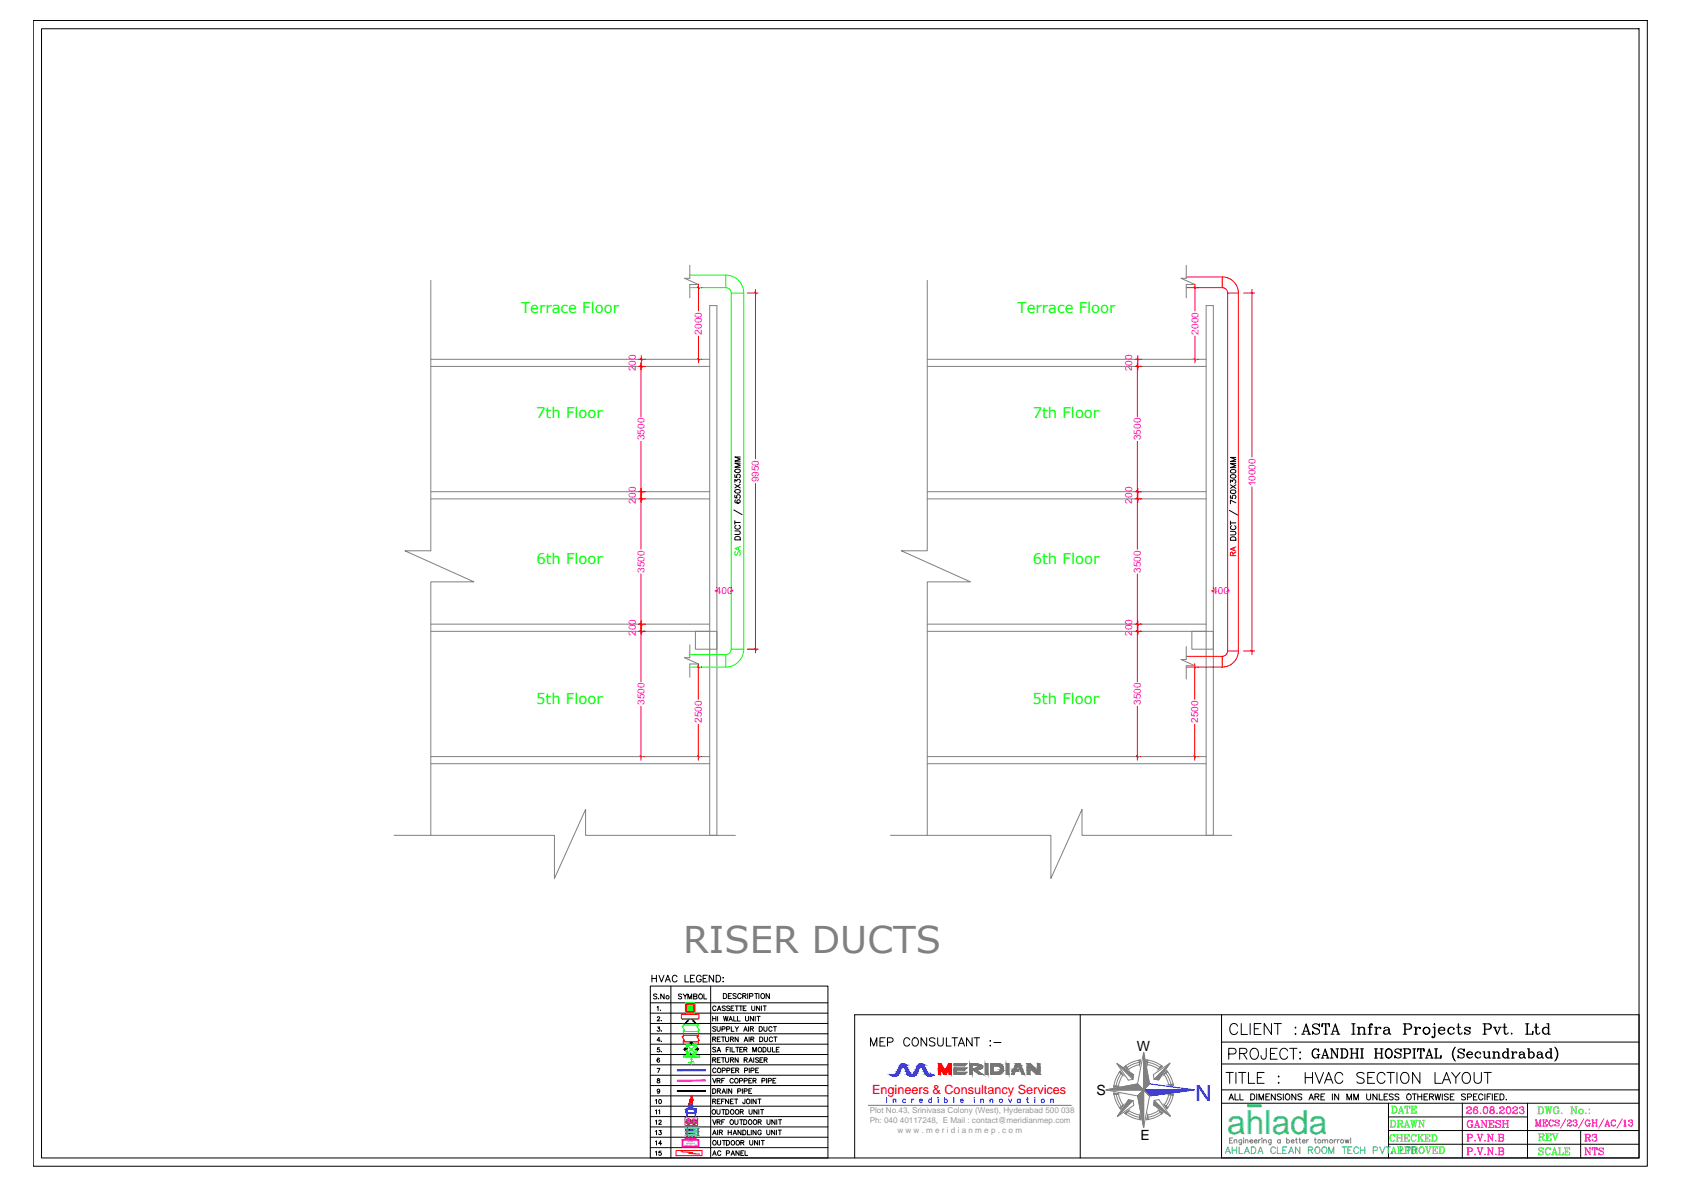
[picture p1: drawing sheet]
<svg xmlns="http://www.w3.org/2000/svg" width="841mm" height="594mm" viewBox="0 0 841 594" stroke-linecap="round" stroke-linejoin="round" font-family="sans-serif">
<!-- layer: MEP_HVAC_RA_DUCT -->
<g fill="none" stroke="#808080" stroke-width=".5">
<path d="M345 133v6h-2l6 3h-4v7M593 133v6h-2l7 3h-5v7M216 140v136h-13l34 15h-21v127M355 153h4v265h-4zM464 140v136h-13l35 15h-22v127M603 153h4v265h-4zM216 180h139M464 180h139M216 183h139M464 183h139M216 250h139M216 246h139"/>
<path d="M464 250h139M464 246h139M216 316h139M216 312h139M348 316h11v9h-11zM464 316h139M464 312h139M596 316h11v9h-11zM345 323v6h-2l6 3h-4v7M593 324v6h-2l7 3h-5v7M216 379h139M464 379h139"/>
<path d="M216 382h139M464 382h139M197 418h80v22l16-35v13h75M446 418h80v22l15-35v13h75"/>
</g>
<!-- layer: MEP_HVAC_SUPPLY_AIR_DUCT -->
<g fill="none" stroke="#0f0" stroke-width=".5">
<path d="M345 138h18M363 138v6M363 138a9 9 0 0 1 9 9M345 144h18M363 144l2 1 1 2M366 147v178h6v-178M366 147h6M345 334h18M345 328h18M363 328v6M366 325l-1 2-2 1M372 325a9 9 0 0 1-9 9"/>
<path d="M342 512v2h-1l2 2h-1v1M342 516h7M342 513h7M349 512v2l1 2h-1v1"/>
</g>
<!-- layer: MEP_HVAC_RA_DUCT -->
<g fill="none" stroke="#f00" stroke-width=".5">
<path d="M593 139h18v5h-18M612 139a8 8 0 0 1 8 8M349 142v14M351 144h.1M374 147h5M378 145v85M598 142v14M612 144l1 1 1 2M614 147v179M614 147h6M620 147v179M622 147h6"/>
<path d="M626 145v84M320 180h3M321 178v7M349 168v14M351 180h.1M568 180h3M569 178v7M598 168v14M599 180h1M320 183h3M321 182v26M568 183h3"/>
<path d="M569 182v26M321 221v54M569 221v54M320 250h3M320 246h3M321 244v7M378 242v85M568 250h3M568 246h3M569 244v7M626 244v84M321 287v54"/>
<path d="M358 296h1M359 294h.1M366 294h.1M366 296h1M569 287v54M606 296h1M607 294h.1M614 296h1M614 294h.1M320 316h3M320 312h3M321 311v7"/>
<path d="M568 316h3M568 312h3M569 311v7M349 332v18M351 334h.1M374 325h5M593 329h18v5h-18M598 332v18M614 326v1l-2 1M614 326h6M620 326a8 8 0 0 1-8 8M622 326h6"/>
<path d="M321 354v26M569 354v26M322 379h.1M349 363v17M351 379h.1M570 379h1M598 363v17M599 379h1M342 518v1h-1l2 2h-1v1M342 518h7M349 518v1l1 2h-1v1M342 521h7"/>
</g>
<!-- layer: 0 -->
<g fill="none" stroke="#f00" stroke-width=".5">
<path d="M349 144h1M378 146v1M597 144h1M626 146l1 1M320 179l1 1M349 179l1 1M569 179l1 1M597 179l1 1M320 183l1 1M569 183l1 1M320 249l1 1M320 246l1 1"/>
<path d="M569 249v1M569 246l1 1M569 249l1 1M359 295l-1 1M366 295l-1 1M607 295v1M615 295l-1 1M320 316h1M320 312l1 1M569 316h.1M569 312v1M569 316h1"/>
<path d="M569 312l1 1M349 333l1 1M378 324v1M597 333l1 1M626 325l1 1M320 378l1 1M349 378l1 1M569 378v1M597 378l1 1"/>
</g>
<!-- layer: MEP_HVAC_TEXT -->
<path d="M368 276v2l2-2v1v1M369 274v1M370 274l-2 1 2 1" fill="none" stroke="#0f0" stroke-width=".5"/>
<g fill="none" stroke="#000" stroke-width=".5">
<path d="M368 238v1h1a1 1 0 0 1 0-1 1 1 0 0 1 1 0 1 1 0 0 1 0 1M370 232h-2l2 1-2 1h2M370 229h-2l2 1-2 1h2M618 232h-2l2 1-2 1h2M618 229h-2l2 1-2 1h2M367 255l4 3M368 248v1h1a1 1 0 0 1 0-1 1 1 0 0 1 1 0 1 1 0 0 1 0 1M368 241v-1l1 1a.9 .9 0 0 1 1-1 1 1 0 0 1 0 2M368 242l2 2M368 250a1.2 1.2 0 0 0 1 2 1.2 1.2 0 0 0 1-2 .9 .9 0 0 0-1 1 .9 .9 0 0 0 0 1M370 242l-2 2M615 255l4 3"/>
<path d="M616 248v1h1a1 1 0 0 1 0-1 1 1 0 0 1 1 0 1 1 0 0 1 0 2M616 242v-2l1 1a.9 .9 0 0 1 1-1 1 1 0 0 1 0 2M616 243l2 1M618 252l-2-2v2M618 243l-2 1M368 266h2v1l-2 1M368 261h2M368 261v1M368 269a1.5 1.5 0 0 1 2 0v1h-2zM368 263a1 1 0 0 0 0 1 1 1 0 0 0 1 1 1 1 0 0 0 1-1 1 1 0 0 0 0-1M616 266h2v1v1h-2M616 262h2"/>
<path d="M616 261v2M616 269h2v1h-2zM616 263a1 1 0 0 0 0 1 1 1 0 0 0 1 1 1 1 0 0 0 1-1 1 1 0 0 0 0-1"/>
<circle cx="369" cy="236" r="1.2"/>
<circle cx="617" cy="238" r="1.2"/>
<circle cx="617" cy="236" r="1.2"/>
<circle cx="369" cy="246" r="1.2"/>
<circle cx="617" cy="246" r="1.2"/>
</g>
<path d="M617 278v-1l-1-1v2h2M617 274v1M618 274l-2 1 2 1M618 276l-1 1" fill="none" stroke="#f00" stroke-width=".5"/>
<!-- layer: hatch -->
<path d="M820 508v72" fill="none" stroke="#000" stroke-width=".5"/>
<!-- layer: 0 -->
<g fill="none" stroke="#000" stroke-width=".5">
<path d="M17 10h807v574h-807zM21 14h799v566h-799zM540 508v72M611 508v72h209M820 508h-392v72M611 522h209M611 533h209M611 545h209M611 552h209M695 559h69M695 552v28M732 552v28"/>
<path d="M764 552v28M695 573h125M695 566h125M791 566v14"/>
</g>
<g fill="none" stroke="#808080" stroke-width=".5">
<path d="M615 571h1M617 570h-2v2M617 571h2v1M617 570v2M621 570v3h-1M621 571a.8 .8 0 0 0-1 0 .8 .8 0 0 0 0 1 .8 .8 0 0 0 1 0M622 570h.1M622 570v2M623 571h1v1M623 570v2M625 571h2a.8 .8 0 0 0-1 0 .8 .8 0 0 0-1 1 1 1 0 0 0 2 0M627 571h2a.9 .9 0 0 0-1 0 .9 .9 0 0 0 0 1 .9 .9 0 0 0 1 0"/>
<path d="M630 570v2M631 570l-1 1M631 570h.1M631 570v2M632 571h1l1 1M632 570v2M636 570v3h-1M636 571a.8 .8 0 0 0-1 0 .8 .8 0 0 0 0 1 .8 .8 0 0 0 1 0M641 571a1 1 0 0 0-2 0 .8 .8 0 0 0 0 1 1 1 0 0 0 2 0M641 570v2M644 571a.8 .8 0 0 1 1 0 .8 .8 0 0 1 0 1 .8 .8 0 0 1-1 0M644 570v2"/>
<path d="M646 571h1a.9 .9 0 0 0-1 0 .9 .9 0 0 0 0 1 .9 .9 0 0 0 1 0M648 570h1M649 570v2M650 570h1M650 570v2h1M652 571h1a.9 .9 0 0 0-1 0 .9 .9 0 0 0 0 1 .9 .9 0 0 0 1 0M654 570v2M655 570l-1 1M658 570h.1M658 570v2h1M662 571h1v1M662 570v2"/>
<path d="M663 571h1v1M668 570v2M669 570l-1 1M669 570v2M670 570l-1 1M673 570v2l1-2v2l1-2M676 570v1"/>
<circle cx="660" cy="571" r=".8"/>
<circle cx="666" cy="571" r=".8"/>
<circle cx="671" cy="571" r=".8"/>
</g>
<!-- layer: TITLE -->
<g fill="none" stroke="#808080" stroke-width=".5">
<path d="M559 532l8 6v2l-2 1zM561 537l-3 6M563 534l3-2 5-1-1 2-5 2zM570 532l-6 2M572 527v18v-18M574 532l6 2M577 538l8-6-5 8h-3zM580 535l-6-2v-2l4 1 4 2-2 1M583 537l3 6M584 536l2 3 1 4h-2l-3-5zM553 545h19l-3 4 3-4zM557 544l1-5 2-3 2 2-2 6h-3"/>
<path d="M557 547h3l2 6-1 2-2-3zM558 548l3 6M564 557l6 2M565 550l2 1v2l-8 6zM565 556l-2 1 3 2 5 1-1-2M565 556l5 2M569 543l3 2-3-2M569 543l-16 2 16 4 3 15 3-16M575 542l-3-15-3 16M575 542l-3 3v19v-19l3 3-3-3zM577 551l3-1 6 9-9-6zM580 556l-6 2v2l4-1 4-2-2-1"/>
<path d="M580 557l-6 2M582 553l2 2M585 548l-2 5M586 548l-3 6M587 548h-2M587 547l-1 4-2 4"/>
</g>
<g fill="#808080" stroke="#808080" stroke-width=".5">
<path d="M572 527l3 15-3 3z"/>
<path d="M572 545v19l-3-15z"/>
<path d="M580 556l2 1-1 1z"/>
<path d="M577 551l9 8-9-6z"/>
<path d="M582 553l2 1v1z"/>
<path d="M574 558l1 2h-1z"/>
<path d="M570 558l1 2h-1z"/>
<path d="M560 554l2-1-1 2z"/>
<path d="M563 557l2-1-2 2z"/>
<path d="M565 550l2 1-8 8z"/>
<path d="M553 545l16-2 3 2z"/>
<path d="M557 547h3l-3 1z"/>
<path d="M557 543l3 1h-3z"/>
<path d="M585 532l-5 8h-3z"/>
<path d="M581 533l1 1-2 1z"/>
<path d="M584 536l-2 2z"/>
<path d="M574 531v2z"/>
<path d="M559 532l8 6v2z"/>
<path d="M570 531h1l-1 2z"/>
<path d="M560 536l2 2-2-1z"/>
<path d="M563 534v-1l2 2z"/>
<path d="M585 543l2-1v1z"/>
<path d="M585 548h2z"/>
</g>
<path d="M575 542l23 3-23 3" fill="none" stroke="#00f" stroke-width=".5"/>
<path d="M572 545h26l-23 3z" fill="#00f" stroke="#00f" stroke-width=".5"/>
<!-- layer: AHU-N Ducting -->
<g fill="none" stroke="#00f" stroke-width=".5">
<path d="M444 549v3M447 551l1-1v2M447 550v2M453 551a.8 .8 0 0 0-1-1 1 1 0 0 0 0 2 .8 .8 0 0 0 1-1M456 550v2M457 550l-1 1M460 551h1a.7 .7 0 0 0 0-1 .7 .7 0 0 0-1 1l1 1v-1M466 551a.8 .8 0 0 0-1-1 1 1 0 0 0 0 2 .8 .8 0 0 0 1-1M466 549v3M469 549h.1M469 550v2M473 551a.8 .8 0 0 1 1-1 1 1 0 0 1 0 2 .8 .8 0 0 1-1-1"/>
<path d="M473 549v3M477 549v3M481 551h1a.8 .8 0 0 0-1-1 .8 .8 0 0 0-1 1 .8 .8 0 0 0 1 1l1-1M487 549h.1M487 550v2M491 551l1-1v2M491 550v2M495 551l2-1v2M495 550v2M505 550v2l1-2M510 551a.8 .8 0 0 0-1-1 1 1 0 0 0 0 2 .8 .8 0 0 0 1-1M510 550v2"/>
<path d="M514 550h.1M514 549v3h1M518 549h.1M518 550v2M526 551l1-1v2M526 550v2"/>
<circle cx="501" cy="551" r=".9"/>
<circle cx="522" cy="551" r=".8"/>
</g>
<g fill="none" stroke="#767676" stroke-width=".5">
<path d="M477 535h7l-1 1h-5v1h6l-1 1h-6zM477 532h7l-1 1h-6zM485 532h1v6h-1zM487 532a4 4 0 0 1 4 2l-2 1 3 3h-2l-3-2v-1l2-1h1l-3-1v-1M493 532h1v6h-1zM497 533h2a1.6 1.6 0 0 1 2 2 1.6 1.6 0 0 1-2 2h-2zM499 532h-3v6h3M499 532a2.7 2.7 0 0 1 3 3 2.7 2.7 0 0 1-3 3M503 532h2v6h-2zM507 535h3l-1 1h-3zM507 536l-1 2h1l1-2M507 535l1-3h2l3 6h-2l-2-5-1 2"/>
<path d="M519 532v4l-3-4h-2v6h1v-4l3 4M434 553h102"/>
</g>
<g fill="#767676" stroke="#767676" stroke-width=".5">
<path d="M487 532h1z"/>
<path d="M503 532l2 6v-6zM503 532l2 6h-2z"/>
<path d="M496 532h4zM496 532h4z"/>
<path d="M496 532l4 1zM496 532l4 1z"/>
<path d="M496 533h5zM496 533h5z"/>
<path d="M496 533h5zM496 533h5z"/>
<path d="M496 533h6zM496 533h6zM496 533h6zM496 533h6z"/>
<path d="M499 533h3zM499 533h3z"/>
<path d="M499 533l3 1zM499 533l3 1z"/>
<path d="M500 534h2zM500 534h2z"/>
<path d="M500 534h2zM500 534h2z"/>
<path d="M500 534h2zM500 534h2z"/>
<path d="M500 534h2zM500 534h2z"/>
<path d="M500 534h2zM500 534h2z"/>
<path d="M500 534h2zM500 534h2z"/>
<path d="M501 534l1 1zM501 534l1 1z"/>
<path d="M501 535h1zM501 535h1z"/>
<path d="M501 535h1zM501 535h1z"/>
<path d="M501 535h1zM501 535h1z"/>
<path d="M501 535h1zM501 535h1z"/>
<path d="M501 535h1zM501 535l1 1z"/>
<path d="M501 536h1zM501 536h1z"/>
<path d="M500 536h2zM500 536h2z"/>
<path d="M500 536h2zM500 536h2z"/>
<path d="M500 536h2zM500 536h2z"/>
<path d="M500 536h2zM500 536h2z"/>
<path d="M500 536h2zM500 537h2z"/>
<path d="M500 537h2zM499 537h3z"/>
<path d="M499 537h3zM499 537h3z"/>
<path d="M496 533l1 4v-4zM496 533l1 4h-1z"/>
<path d="M496 537h6zM496 537h6z"/>
<path d="M496 537h6zM496 537h5z"/>
<path d="M496 537h5zM496 537h5z"/>
<path d="M496 537h5zM496 537l4 1z"/>
<path d="M496 538h4zM496 538h4z"/>
<path d="M496 538h4zM496 538h3z"/>
<path d="M493 532l1 6v-6zM493 532l1 6h-1z"/>
<path d="M487 532h2zM487 532h2z"/>
<path d="M487 532l2 1zM487 532l2 1z"/>
<path d="M487 533h3zM487 533h3z"/>
<path d="M487 533h4zM487 533h4z"/>
<path d="M487 533h4zM487 533h4z"/>
<path d="M487 533h4zM487 533h4z"/>
<path d="M487 533h4zM487 533h4z"/>
<path d="M488 533h3zM488 533h3z"/>
<path d="M488 533h3zM488 533h3z"/>
<path d="M488 533h3zM488 533h3z"/>
<path d="M489 533h2zM489 533h2z"/>
<path d="M489 533l2 1zM489 533l2 1z"/>
<path d="M489 534h2zM489 534h2z"/>
<path d="M489 534h3zM489 534h3z"/>
<path d="M490 534h2zM490 534h2z"/>
<path d="M490 534h2zM490 534h2z"/>
<path d="M490 534h2zM490 534h2z"/>
<path d="M490 534h2zM490 534h2z"/>
<path d="M490 534h2zM490 534h2z"/>
<path d="M490 534h2zM489 534h2z"/>
<path d="M489 534h2zM489 534h2z"/>
<path d="M489 534h2zM489 534h2z"/>
<path d="M489 534h2zM489 535h2z"/>
<path d="M489 535h2zM488 535h3z"/>
<path d="M488 535h3zM488 535h3z"/>
<path d="M488 535h3zM488 535h3z"/>
<path d="M488 535h3zM487 535h4z"/>
<path d="M487 535h4zM487 535h4z"/>
<path d="M487 535h4zM487 535h4z"/>
<path d="M487 535h4zM487 535h3z"/>
<path d="M487 535h3zM487 535h2z"/>
<path d="M487 535h2zM487 535h2z"/>
<path d="M487 535l2 1zM487 535l2 1z"/>
<path d="M487 536l5 2-3-2zM487 536l5 2h-2z"/>
<path d="M485 532l1 6v-6zM485 532l1 6h-1z"/>
<path d="M477 532l6 1 1-1zM477 532l6 1h-6z"/>
<path d="M477 535l6 1 1-1zM477 535l6 1h-6z"/>
<path d="M477 536l1 1v-1zM477 536l1 1h-1z"/>
<path d="M477 537l6 1 1-1zM477 537l6 1h-6z"/>
<path d="M519 532l1 2v-2zM519 532l1 2h-1z"/>
<path d="M514 532l4 2-2-2zM514 532l4 2h-4z"/>
<path d="M519 534l1 2v-2zM519 534l1 2h-1z"/>
<path d="M515 534l4 2-1-2zM515 534l4 2h-2z"/>
<path d="M514 534l1 2v-2zM514 534l1 2h-1z"/>
<path d="M517 536l3 2v-2zM517 536l3 2h-2z"/>
<path d="M514 536l1 2v-2zM514 536l1 2h-1z"/>
<path d="M507 536v2l1-2zM507 536v2h-1z"/>
<path d="M507 535l2 1 1-1zM507 535l2 1h-3z"/>
<path d="M508 532l3 1-1-1zM508 532l3 1h-3z"/>
<path d="M509 533l3 2-1-2zM509 533l3 2h-2z"/>
<path d="M508 533v2l1-2zM508 533v2h-1z"/>
<path d="M510 535l3 3-1-3zM510 535l3 3h-2z"/>
</g>
<path d="M452 533l2 4M453 533l2 4M455 537l2 1M456 538h-1M461 533l1 3M462 533l2 4M463 537a2.5 2.5 0 0 0 4 1M464 537l2 1h-2M465 537l2 1" fill="none" stroke="#007fff" stroke-width=".5"/>
<path d="M453 533l-3 3a2.9 2.9 0 0 1-1 2 2.9 2.9 0 0 1-3 0 2.2 2.2 0 0 0 3-1M453 533l-1-1-1 1-2 4M454 537a2.5 2.5 0 0 0 4 1M456 538h1M462 533l-3 3a2.9 2.9 0 0 1-1 2 2.9 2.9 0 0 1-3 0 2.2 2.2 0 0 0 2-1M462 533l-1-1-1 1-3 4" fill="none" stroke="#003fff" stroke-width=".5"/>
<g fill="#007fff" stroke="#007fff" stroke-width=".5">
<path d="M466 538h1z"/>
<path d="M465 539h1z"/>
<path d="M465 538h1zM465 538h1z"/>
<path d="M466 538h1zM466 538h1z"/>
<path d="M465 538h1zM464 538h2z"/>
<path d="M464 538h3zM464 538h3z"/>
<path d="M464 538h3zM464 538h2z"/>
<path d="M464 538h2zM464 538h2z"/>
<path d="M464 538h2zM464 538l2 1z"/>
<path d="M464 539h2zM464 539h2z"/>
<path d="M461 533h1zM461 533h1z"/>
<path d="M461 533h1zM461 533h1z"/>
<path d="M461 533h1zM461 533h1z"/>
<path d="M461 533l2 1-1-1zM461 533l2 1h-2z"/>
<path d="M461 534l2 1v-1zM461 534l2 1h-1z"/>
<path d="M462 535l2 1-1-1zM462 535l2 1h-2z"/>
<path d="M462 536l2 1v-1zM462 536l2 1h-1z"/>
<path d="M463 537h1zM463 537h1z"/>
<path d="M463 537h1zM463 537h1z"/>
<path d="M463 537l1 1zM463 537l1 1z"/>
<path d="M463 538h1zM463 538h1z"/>
<path d="M463 538h2zM463 538h2z"/>
<path d="M463 538h2zM463 538h2z"/>
<path d="M463 538h2zM463 538h2z"/>
<path d="M463 538h2zM463 538h2z"/>
<path d="M464 538h1zM464 538h1zM464 538h1z"/>
<path d="M452 533h1zM452 533h1z"/>
<path d="M452 533h1zM452 533h1z"/>
<path d="M452 533h1zM452 533h1z"/>
<path d="M452 533l2 1-1-1zM452 533l2 1h-2z"/>
<path d="M452 534l2 1v-1zM452 534l2 1h-1z"/>
<path d="M453 535l2 1-1-1zM453 535l2 1h-1z"/>
<path d="M454 536l1 1v-1zM454 536l1 1z"/>
<path d="M454 537h1zM454 537h1z"/>
<path d="M454 537h1zM454 537h1z"/>
<path d="M454 537l2 1zM454 537l2 1z"/>
<path d="M454 538h2zM454 538h2z"/>
<path d="M454 538h2zM454 538h2z"/>
<path d="M454 538h2zM454 538h2z"/>
<path d="M455 538h1zM455 538h1z"/>
<path d="M455 538h1zM455 538h1z"/>
<path d="M455 538h1zM455 538h1zM455 538h1z"/>
</g>
<g fill="#003fff" stroke="#003fff" stroke-width=".5">
<path d="M458 536h1z"/>
<path d="M456 538h2z"/>
<path d="M456 539h1z"/>
<path d="M457 538h1z"/>
<path d="M451 532h1z"/>
<path d="M447 538h2z"/>
<path d="M447 539h1z"/>
<path d="M460 532h1zM460 532h1z"/>
<path d="M460 532h1zM460 532h1z"/>
<path d="M460 532h1zM460 532h1z"/>
<path d="M460 532l2 1zM460 533h2z"/>
<path d="M460 533h2zM460 533h2z"/>
<path d="M460 533h2zM460 533h1z"/>
<path d="M460 533h1zM460 533h1z"/>
<path d="M460 533h1zM460 533h1z"/>
<path d="M459 533h2zM459 533h2z"/>
<path d="M459 533h2zM459 533h2z"/>
<path d="M459 533l1 1 1-1zM459 533l1 1h-1z"/>
<path d="M459 534l1 1v-1zM459 534l1 1h-1z"/>
<path d="M459 535v1l1-1zM459 535v1h-1z"/>
<path d="M458 536h1zM458 536h1h-1z"/>
<path d="M458 536h1zM458 536h1z"/>
<path d="M458 536h1zM458 536h1zM458 536h1z"/>
<path d="M458 536h1zM458 536h1zM458 536h1zM458 536h1z"/>
<path d="M458 536h1zM458 536h1z"/>
<path d="M458 536l1 1v-1zM458 536l1 1h-2z"/>
<path d="M457 537h2zM457 537h2z"/>
<path d="M457 537h2zM457 537h2z"/>
<path d="M457 537h2zM457 537h2z"/>
<path d="M457 537h2zM457 537h2z"/>
<path d="M457 537h2zM457 537h1z"/>
<path d="M457 537h1zM457 537l1 1z"/>
<path d="M457 538h1zM457 538h1z"/>
<path d="M457 538h1zM457 538h1z"/>
<path d="M457 538h1zM457 538h1z"/>
<path d="M457 538h1zM456 538h2z"/>
<path d="M456 538h2zM456 538h2z"/>
<path d="M456 538h2zM456 538h2z"/>
<path d="M456 538h2zM456 538h2zM456 538h2z"/>
<path d="M456 538h2zM455 538h3z"/>
<path d="M455 538h3zM455 538h3zM455 538h3zM455 538h3z"/>
<path d="M455 538h3zM455 538h3z"/>
<path d="M455 538h3zM455 538h3z"/>
<path d="M455 538h3zM455 538h3z"/>
<path d="M455 538h3zM455 538h2z"/>
<path d="M455 538h2zM455 538h2z"/>
<path d="M455 538h2zM455 538l2 1z"/>
<path d="M456 539h1zM456 539h1z"/>
<path d="M456 539h1zM456 539h1z"/>
<path d="M456 539h1zM456 539h1z"/>
<path d="M456 538h1zM456 538h1z"/>
<path d="M456 538h1zM455 538h2z"/>
<path d="M455 538h3zM455 538h3z"/>
<path d="M455 538h3zM455 538h2z"/>
<path d="M455 538h2zM455 538h2z"/>
<path d="M455 538h2zM455 538l2 1z"/>
<path d="M456 539h1zM456 539h1z"/>
<path d="M451 532h1zM451 532h1z"/>
<path d="M451 532l2 1zM451 533h2z"/>
<path d="M451 533h2zM451 533h2z"/>
<path d="M451 533h2zM451 533h2z"/>
<path d="M451 533h2zM451 533h1z"/>
<path d="M451 533h1zM451 533h1z"/>
<path d="M451 533h1zM451 533h1z"/>
<path d="M450 533h2zM450 533h2z"/>
<path d="M450 533l1 1 1-1zM450 533l1 1h-1z"/>
<path d="M450 534l1 1v-1zM450 534l1 1h-1z"/>
<path d="M450 535v1l1-1zM450 535v1h-1z"/>
<path d="M449 536h1zM449 536h1h-1z"/>
<path d="M449 536h1zM449 536h1z"/>
<path d="M449 536h1zM449 536h1zM449 536h1zM449 536h1z"/>
<path d="M449 536h1zM449 536h1zM449 536h1zM449 536h1z"/>
<path d="M449 536h1zM449 536h1z"/>
<path d="M449 536l1 1v-1zM449 536l1 1h-1z"/>
<path d="M449 537h1zM449 537h1z"/>
<path d="M449 537h1zM448 537h2z"/>
<path d="M448 537h2zM448 537h2z"/>
<path d="M448 537h2zM448 537h2z"/>
<path d="M448 537h2zM448 537h2z"/>
<path d="M448 537h2zM448 537l1 1z"/>
<path d="M448 538h1zM448 538h1z"/>
<path d="M448 538h1zM448 538h1z"/>
<path d="M448 538h1zM448 538h1z"/>
<path d="M448 538h1zM447 538h2z"/>
<path d="M447 538h2zM447 538h2z"/>
<path d="M447 538h2zM447 538h2z"/>
<path d="M447 538h2zM447 538h2zM447 538h2z"/>
<path d="M447 538h2zM447 538h2z"/>
<path d="M447 538h2zM447 538h2zM447 538h2zM447 538h2z"/>
<path d="M447 538h2zM447 538h2z"/>
<path d="M447 538h2zM446 538h3z"/>
<path d="M446 538h3zM446 538h3z"/>
<path d="M446 538h3zM446 538h2z"/>
<path d="M446 538h2zM446 538h2z"/>
<path d="M446 538h2zM446 538l2 1z"/>
<path d="M447 539h1zM447 539h1z"/>
<path d="M447 539h1zM447 539h1z"/>
<path d="M447 539h1zM447 539h1z"/>
</g>
<path d="M470 532h1l2 4 2-4h1v6h-1v-3l-2 3h-1l-1-3v3h-1" fill="none" stroke="#f00" stroke-width=".5"/>
<g fill="#f00" stroke="#f00" stroke-width=".5">
<path d="M475 532l1 3v-3zM475 532l1 3h-3z"/>
<path d="M470 532l2 3-1-3zM470 532l2 3h-2z"/>
<path d="M473 535l1 1 1-1zM473 535l1 1h-1z"/>
<path d="M471 535l2 1-1-1zM471 535l2 1h-2z"/>
<path d="M470 535l1 1v-1zM470 535l1 1h-1z"/>
<path d="M475 535l1 3v-3zM475 535l1 3h-1z"/>
<path d="M471 536l2 2 1-2zM471 536l2 2h-1z"/>
<path d="M470 536l1 2v-2zM470 536l1 2h-1z"/>
</g>
<!-- layer: axes -->
<g fill="none" stroke="#000" stroke-width=".5">
<path d="M325 494h89v86h-89zM336 494v86M356 494v86M325 502h89M325 507h89M325 512h89M325 517h89M325 523h89M325 528h89M325 533h89M325 538h89M325 543h89"/>
<path d="M325 548h89M325 554h89M325 559h89M325 564h89M325 569h89M325 574h89"/>
</g>
<!-- layer: HTL-AC UNIT -->
<path d="M343 503v3l4 1M343 506h1M344 503v3M344 503h3v3h-3zM344 506h3v1M344 506v1M347 503v3M347 506h1M348 503v3l-1 1" fill="none" stroke="#808080" stroke-width=".5"/>
<path d="M343 507h.1M343 502v5M343 507h5M344 504h3M344 505h3M344 503h3M344 503v3M345 503v3M346 503v3M347 503v3M348 502v5M348 507h.1" fill="none" stroke="#0f0" stroke-width=".5"/>
<path d="M343 503v3l1 1 3-1v-3M344 503v3h3v-3" fill="none" stroke="#f00" stroke-width=".5"/>
<!-- layer: M HVAC HIGH WALL UNIT -->
<path d="M341 508h9v1l-1 1h-7h-1z" fill="none" stroke="#f00" stroke-width=".5"/>
<path d="M342 510h7" fill="none" stroke="#808080" stroke-width=".5"/>
<path d="M344 511l-1 1zM347 511l1 1z" fill="#000" stroke="#000" stroke-width=".5"/>
<path d="M345 510l-1 1M346 510l1 1" fill="none" stroke="#000" stroke-width=".5"/>
<!-- layer: ELE-LIGHTING WIRRING -->
<path d="M329 535h1l-1 2M330 530a.9 .9 0 0 0-1 1 .9 .9 0 0 0 1 0 .7 .7 0 0 0 0-1 .7 .7 0 0 0-1 1M329 540l1 1-1 1a.7 .7 0 0 1 0-1 .7 .7 0 0 1 1 0v-1zM330 546a.7 .7 0 0 1-1 0 .7 .7 0 0 1 0-1 .7 .7 0 0 1 1 0v2h-1" fill="none" stroke="#000" stroke-width=".5"/>
<!-- layer: 1Y-JOINT -->
<g fill="none" stroke="#f00" stroke-width=".5">
<path d="M345 553h.1M345 552v1M345 550h2M345 550v1M345 550h.1M345 551l1 1M345 552h.1M345 552h1M345 551v1M346 551l-1 2M346 552l-1 1M346 549h.1"/>
<path d="M346 551v2v-2M346 549l-1 1M346 549v4M346 549l1 1M347 550v1h-2"/>
</g>
<!-- layer: MEP_HVAC_COPPER_PIPE -->
<path d="M339 535h14zM339 536l14-1z" fill="#00f" stroke="#00f" stroke-width=".5"/>
<!-- layer: MEP_HVAC_VRF_COPPER_PIPE -->
<path d="M339 541h14zM339 541h14z" fill="#f0f" stroke="#f0f" stroke-width=".5"/>
<!-- layer: MEP_HVAC_DRAIN_PIPE -->
<path d="M339 546h14zM339 546h14z" fill="#000" stroke="#000" stroke-width=".5"/>
<!-- layer: HTL-AC UNIT -->
<g fill="none" stroke="#00f" stroke-width=".5">
<path d="M343 555h.1M343 555h5v2h-5zM343 555l1 4zM344 555h.1M344 555h3M344 554v1M345 554v1M345 555h-1M345 555h.1M346 554v1M346 555h.1M346 555h1"/>
<path d="M347 554v1M347 555h.1M348 555v4z"/>
</g>
<path d="M344 555h3zM344 555h3z" fill="#00f" stroke="#00f" stroke-width=".5"/>
<!-- layer: 0-1 AC VRV ODU -->
<g fill="none" stroke="#808080" stroke-width=".5">
<path d="M344 561h.1M344 562h.1M344 561v1M344 560v3M345 561h.1M345 562h.1M345 561h1h-1M345 561h-1M345 560v1M345 561l1 1-1-1M347 561h.1M347 561v1"/>
<path d="M347 562h.1M347 560v3M347 562h1M347 561h1M348 561h.1M348 561h-1M348 562h.1M348 561v1M348 560l-1 1M348 560v1"/>
<circle cx="344" cy="561" r="1"/>
<circle cx="344" cy="561" r=".9"/>
<circle cx="344" cy="561" r=".5"/>
<circle cx="344" cy="561" r=".7"/>
<circle cx="344" cy="561" r=".3"/>
<circle cx="347" cy="561" r="1"/>
<circle cx="347" cy="561" r=".9"/>
<circle cx="347" cy="561" r=".7"/>
<circle cx="347" cy="561" r=".5"/>
<circle cx="347" cy="561" r=".3"/>
</g>
<g fill="none" stroke="#dd006e" stroke-width=".5">
<path d="M344 561h.1M344 561v1M344 562h.1M344 561h1M344 562h1M345 561h.1M345 562h.1M345 561h-1M345 560l1 1M346 562h.1M346 561h.1M346 562h-1"/>
<path d="M346 561a1.1 1.1 0 0 1-1 2 1.1 1.1 0 0 1-2-1 1.1 1.1 0 0 0 1 1 1.1 1.1 0 0 0 2-1M346 561l-1 1M346 562a1.1 1.1 0 0 0 1 1 1.1 1.1 0 0 0 1-1M346 561l1 1M347 562h.1M347 561h.1M347 561h-1M347 562h1M348 562h.1M348 561h.1M348 561h-1M348 562h-1"/>
<path d="M348 560v1M348 561a1.2 1.2 0 0 1-1 2 1.2 1.2 0 0 1-1-1M348 561h1M348 561v1M349 561h.1"/>
<circle cx="344" cy="561" r="1.2"/>
<circle cx="347" cy="561" r="1.2"/>
<circle cx="347" cy="561" r="1.1"/>
</g>
<!-- layer: VRV ODU -->
<path d="M343 559h6v4h-6z" fill="none" stroke="#ff7f00" stroke-width=".5"/>
<!-- layer: AC-AHU -->
<g fill="none" stroke="#00f" stroke-width=".5">
<path d="M343 565h6v3h-6zM343 566h.1M343 565h.1M343 567h.1M343 565v3h6v-3M344 565h.1M344 568h.1M344 564h.1M344 564v4v-3M344 564v1M344 564l-1 1M344 564v4"/>
<path d="M344 565v3zM345 567h1M345 565v3M345 567h.1M345 567v1M346 567h.1M346 565h1l-1 2M346 565l1 2h-2M346 565v2M346 565h.1M346 567v1M346 564l-1 1v3"/>
<path d="M346 564h.1M347 567h.1M347 565h.1M347 567v1M347 568h-2M347 565v3M347 567h-2M349 568h.1M349 565h.1M349 565v3M349 564l-1 1M349 565h-6"/>
</g>
<g fill="none" stroke="#808080" stroke-width=".5">
<path d="M343 566v1M343 565h.1M343 566h.1M343 567h.1M343 568h.1M343 565v1M343 567v1M343 565h1M344 568h-1M344 565h.1M344 568h.1M344 566h.1"/>
<path d="M344 567h.1M344 567v1M344 566v1M344 565h1M344 568h1M345 565h.1M345 568h-1M345 568h.1M345 568h1M346 565h-1M346 565h.1M346 568h.1"/>
<path d="M347 565h-1M347 565h.1M347 568h.1M347 565v2zM347 566h.1M347 567h.1M347 566v1M347 565v1M348 565h.1M348 568h.1M349 565h.1M349 568h.1"/>
<path d="M349 567v1M349 567h.1M349 566v1M349 565v1M349 566h.1"/>
</g>
<g fill="none" stroke="#000" stroke-width=".5">
<path d="M344 565h1M345 568h-1M345 567h.1M345 566v1M345 566h.1M345 565h-1M345 565h.1M345 565v1M345 567v1M345 568h.1M347 565v3zM349 565h.1"/>
<path d="M349 566h.1M349 568h.1"/>
</g>
<!-- layer: pedestal -->
<g fill="none" stroke="#0ff" stroke-width=".5">
<path d="M343 564l6 1zM343 566h.1M343 566l6 1zM343 568h6zM343 565h.1M343 568h.1M343 567h.1M343 564h.1M343 564v1M343 566v1M344 565h.1M344 568h.1"/>
<path d="M344 568h-1M344 566h.1M344 564h.1M344 567h.1M344 564v1M344 568h1M345 564h.1M345 565h.1M345 567h.1M345 568h.1M345 566h.1M345 566v1"/>
<path d="M346 568h-1M346 565h.1M346 566h.1M346 567h.1M346 568h.1M346 566v1M346 564h.1M347 565h.1M347 566h.1M347 567h.1M347 568h.1M347 564h.1"/>
<path d="M347 566v1M347 565h1M347 567h1M347 564v1M348 565h.1M348 565v3M348 567h.1M348 566h.1M348 568h.1M348 564h.1M348 564v1M348 566v1"/>
<path d="M349 566h.1M349 567h.1M349 565h.1M349 568h.1M349 564h.1M349 564v1"/>
</g>
<!-- layer: HTL-AC UNIT -->
<path d="M341 570h9v4h-9zM342 571h7v3h-7zM343 570h2M343 570h.1M345 570h.1M346 570h.1M346 570h2M348 570h-5M348 570h.1" fill="none" stroke="#dd006e" stroke-width=".5"/>
<path d="M344 569v1zM345 569l1 1zM347 569v1z" fill="none" stroke="#b8002e" stroke-width=".5"/>
<!-- layer: MEP_HVAC_SUPPLY_AIR_DUCT -->
<path d="M338 576h13v2h-13zM341 576l9 2" fill="none" stroke="#f00" stroke-width=".5"/>
<!-- layer: Supply Diffusers -->
<path d="M343 523v4M344 523h4v4h-4zM344 523l4 4M348 523l-4 4M348 523h-5M348 523h.1M348 523v5l-5-1" fill="none" stroke="#0f0" stroke-width=".5"/>
<path d="M343 525v1l-1-1zM345 522l1-1v1zM345 528h1v1zM349 525v1z" fill="#000" stroke="#000" stroke-width=".5"/>
<!-- layer: MEP_HVAC_RA_RAISERS -->
<path d="M342 528h8v1h-8zM342 528l8 1M346 530v1h1l-3 1h2v1" fill="none" stroke="#0f0" stroke-width=".5"/>
<path d="M346 529v1z" fill="#0f0" stroke="#0f0" stroke-width=".5"/>
<text font-size="18.5" fill="#808080" x="342" y="477">RISER DUCTS</text>
<text font-size="16.7" fill="#00b8b8" x="614" y="568">ahlada</text>
<g font-size="11.5">
<text x="650" y="521">ASTA Infra Projects Pvt. Ltd</text>
<text x="655" y="532">GANDHI HOSPITAL (Secundrabad)</text>
</g>
<text font-size="11.1" fill="#00f" x="606" y="543" transform="rotate(-180 606 543)">N</text>
<g font-size="9.3">
<text x="614" y="519">CLIENT :</text>
<text x="613" y="531">PROJECT:</text>
<text x="612" y="543">TITLE : HVAC SECTION LAYOUT</text>
</g>
<text font-size="8.4" fill="#f0f" x="767" y="566">MECS/23/GH/AC/13</text>
<text font-size="7.9" x="434" y="525">MEP CONSULTANT :-</text>
<g font-size="7.4" fill="#0f0">
<text x="261" y="157">Terrace Floor</text>
<text x="509" y="157">Terrace Floor</text>
<text x="268" y="209">7th Floor</text>
<text x="517" y="209">7th Floor</text>
<text x="268" y="282">6th Floor</text>
<text x="517" y="282">6th Floor</text>
<text x="268" y="353">5th Floor</text>
<text x="517" y="353">5th Floor</text>
</g>
<text font-size="7.1" x="325" y="493">HVAC LEGEND:</text>
<g font-size="7.1" fill="#8ab800">
<text x="695" y="558">DATE</text>
<text x="768" y="572">REV</text>
<text x="769" y="579">SCALE</text>
</g>
<g font-size="7.1" fill="#f0f">
<text x="733" y="559">26.08.2023</text>
<text x="768" y="559">DWG. No.:</text>
<text x="733" y="566">GANESH</text>
<text x="733" y="579">P.V.N.B</text>
<text x="792" y="579">NTS</text>
</g>
<g font-size="7.1" fill="#00b8b8">
<text x="694" y="573">CHECKED</text>
<text x="695" y="579">APPROVED</text>
</g>
<g font-size="7">
<text x="569" y="526">W</text>
<text x="549" y="548">S</text>
<text x="571" y="570">E</text>
</g>
<text font-size="6.6" x="613" y="552">ALL DIMENSIONS ARE IN MM UNLESS OTHERWISE SPECIFIED.</text>
<text font-size="6.6" fill="#8ab800" x="694" y="565">DRAWN</text>
<g font-size="6.6" fill="#f0f">
<text x="733" y="572">P.V.N.B</text>
<text x="792" y="572">R3</text>
</g>
<text font-size="6.6" fill="#00b8b8" x="612" y="579">AHLADA CLEAN ROOM TECH PVT. LTD</text>
<text font-size="6.3" fill="#f00" x="436" y="547">Engineers &amp; Consultancy Services</text>
<g font-size="5.7">
<text x="326" y="501">S.No</text>
<text x="361" y="501">DESCRIPTION</text>
<text x="355" y="512">HI WALL UNIT</text>
<text x="355" y="518">SUPPLY AIR DUCT</text>
<text x="355" y="528">SA FILTER MODULE</text>
<text x="355" y="533">RETURN RAISER</text>
<text x="355" y="543">VRF COPPER PIPE</text>
<text x="355" y="549">DRAIN PIPE</text>
<text x="355" y="564">VRF OUTDOOR UNIT</text>
<text x="355" y="574">OUTDOOR UNIT</text>
<text x="355" y="580">AC PANEL</text>
</g>
<text font-size="5.7" fill="#808080" x="338" y="501">SYMBOL</text>
<g font-size="5.3">
<text x="327" y="507">1.</text>
<text x="355" y="507">CASSETTE UNIT</text>
<text x="327" y="512">2.</text>
<text x="327" y="518">3.</text>
<text x="327" y="522">4.</text>
<text x="327" y="528">5.</text>
<text x="355" y="522">RETURN AIR DUCT</text>
<text x="355" y="538">COPPER PIPE</text>
<text x="327" y="554">10</text>
<text x="355" y="554">REFNET JOINT</text>
<text x="331" y="559" transform="rotate(-90 331 559)">11</text>
<text x="355" y="559">OUTDOOR UNIT</text>
<text x="327" y="564">12</text>
<text x="327" y="569">13</text>
<text x="355" y="569">AIR HANDLING UNIT</text>
<text x="327" y="574">14</text>
<text x="327" y="580">15</text>
</g>
<g font-size="5" fill="#f0f">
<text x="351" y="167" transform="rotate(-90 351 167)">2000</text>
<text x="600" y="167" transform="rotate(-90 600 167)">2000</text>
<text x="318" y="186" transform="rotate(-90 318 186)">200</text>
<text x="566" y="186" transform="rotate(-90 566 186)">200</text>
<text x="322" y="220" transform="rotate(-90 322 220)">3500</text>
<text x="571" y="220" transform="rotate(-90 571 220)">3500</text>
<text x="380" y="241" transform="rotate(-90 380 241)">9950</text>
<text x="628" y="243" transform="rotate(-90 628 243)">10000</text>
<text x="318" y="252" transform="rotate(-90 318 252)">200</text>
<text x="566" y="252" transform="rotate(-90 566 252)">200</text>
<text x="322" y="287" transform="rotate(-90 322 287)">3500</text>
<text x="571" y="287" transform="rotate(-90 571 287)">3500</text>
<text x="358" y="297">400</text>
<text x="607" y="297">400</text>
<text x="318" y="318" transform="rotate(-90 318 318)">200</text>
<text x="566" y="318" transform="rotate(-90 566 318)">200</text>
<text x="322" y="353" transform="rotate(-90 322 353)">3500</text>
<text x="571" y="353" transform="rotate(-90 571 353)">3500</text>
<text x="351" y="362" transform="rotate(-90 351 362)">2500</text>
<text x="600" y="362" transform="rotate(-90 600 362)">2500</text>
</g>
<g font-size="4.1" fill="#989898">
<text x="435" y="557">Plot No.43, Srinivasa Colony (West), Hyderabad 500 038</text>
<text x="435" y="562">Ph: 040 40117248, E Mail : contact@meridianmep.com</text>
<text x="449" y="567">w w w . m e r i d i a n m e p . c o m</text>
</g>
<text font-size="1.9" fill="#0f0" x="345" y="526">FM</text>
<text font-size="1.4" fill="#0f0" x="347" y="533">R1</text>
<g font-size=".9">
<text x="342" y="574">1190X 550 X 950</text>
<text x="343" y="573">W X D X H</text>
<text x="344" y="571">8.5 TR</text>
</g>
</svg>
